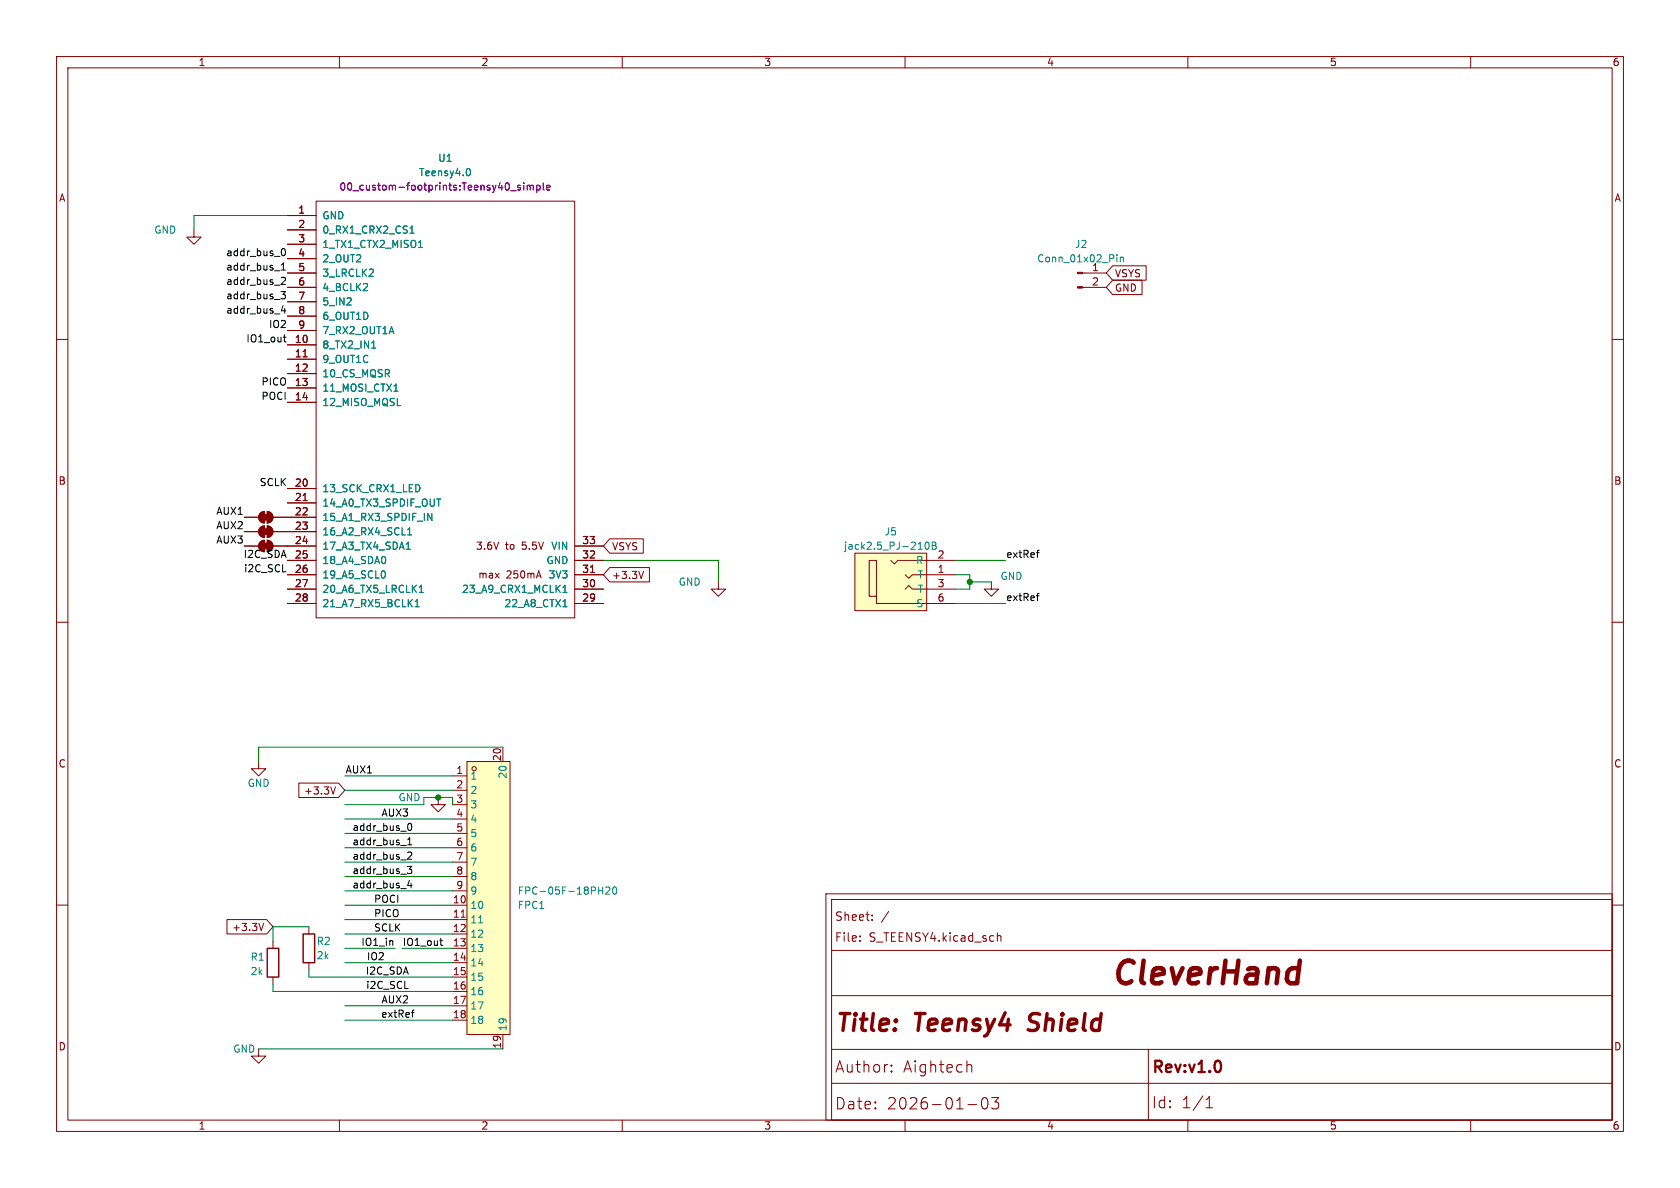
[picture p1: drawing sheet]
<svg xmlns="http://www.w3.org/2000/svg" width="297mm" height="210mm" viewBox="0 0 297 210" stroke-linecap="round" stroke-linejoin="round" font-family="sans-serif">
<path d="M0 0h297v210h-297z" fill="#fff" stroke="#fff" stroke-width=".18"/>
<g fill="none" stroke="#840000" stroke-width=".18">
<path d="M10 10h277v190h-277zM12 12h273v186h-273zM60 10v2M110 10v2M160 10v2M210 10v2M260 10v2M50.8 38.1h5.1M55.9 35.6h45.7v73.6h-45.7zM34.3 40.6v1.3h1.3l-1.3 1.3-1.3-1.3h1.3M50.8 48.3h5.1M50.8 50.8h5.1"/>
<path d="M50.8 53.3h5.1M50.8 55.9h5.1M50.8 58.4h5.1M50.8 40.6h5.1M50.8 43.2h5.1M50.8 45.7h5.1M10 60h2M50.8 61h5.1M50.8 63.5h5.1M50.8 66h5.1M50.8 68.6h5.1M50.8 71.1h5.1"/>
<path d="M53.6 63.1h.7M285 60h2M43.2 91.4h2.5M46 90.7l.7-.3v2.1a1.02 1.02 0 0 1-.9-.7 1.02 1.02 0 0 1 .2-1.1zM47.2 90.4a1.02 1.02 0 0 1 1.1 1 1.02 1.02 0 0 1-1.1 1.1zM48.3 91.4h7.6M50.8 86.4h5.1M50.8 88.9h5.1M50.8 94h5.1M50.8 96.5h5.1M50.8 99.1h5.1M53.6 88.5h.7"/>
<path d="M101.6 96.5h5.1M101.6 99.1h5.1M10 110h2M50.8 101.6h5.1M50.8 104.1h5.1M50.8 106.7h5.1M101.6 101.6h5.1M101.6 104.1h5.1M101.6 106.7h5.1M104.4 101.2h.7M285 110h2M45.7 134.6v1.3h1.3l-1.3 1.3-1.3-1.3h1.3"/>
<path d="M146 158h139v40h-139zM147 159h138v39h-138zM10 160h2M48.3 166.4v1.2M48.3 172.7v1.3M54.6 163.8v1.3M54.6 170.2v1.3M147 176h138M147 168h138M152 166.3v.1M152 165.5v.1M154.2 162.6v.1"/>
<path d="M154.2 161.8v.1M157.1 161.1l-1.3 2M176.3 164.9v1.5M176.3 165.5l.2-.1 .4 .1 .1 .9M285 160h2M60 198v2M110 198v2M147 191.5h138M147 185.5h138M157.6 189.3l.1 .1-.1 .1M157.6 189.3l-.1 .1 .1 .1M157.6 188.3v.2"/>
<path d="M157.6 189.3v.2M157.6 188.3l.1 .1-.1 .1M157.6 188.3l-.1 .1 .1 .1M160 198v2M171 188.3l.2-.1 .5 .1 .1 1.2M171.1 195.3h1.6M173.8 194.1a.47 .47 0 0 1 .8 .3 1.03 1.03 0 0 1-.6 1.6 1.33 1.33 0 0 1-.2-1.9zM175.3 194h1.3l-.7 .8a.54 .54 0 0 1 .7 .4v.4l-.2 .3-.8 .1-.3-.2M203 185.5v12.5M210 198v2M213.2 195.8h1.2M213.2 194.4l.6-.6v2"/>
<path d="M260 198v2"/>
</g>
<path d="M215.8 187.9l.1 .4-.1 .8" fill="none" stroke="#840000" stroke-width=".4"/>
<path d="M182.2 179.4l-.2 .3 .1 .6M181.8 182l.4 .2" fill="none" stroke="#840000" stroke-width=".6"/>
<path d="M229.3 171.1l.3 .2M229.8 169.8l-.5 4" fill="none" stroke="#840000" stroke-width=".8"/>
<path d="M47.2 167.6h2.1v5.1h-2.1zM53.6 165.1h2v5.1h-2z" fill="none" stroke="#840000" stroke-width=".25"/>
<g fill="#840000" stroke="#840000" stroke-width=".18">
<path d="M46.5 90.9h1v1h-1z"/>
<path d="M46 90.7l.7-.3v2.1a1.02 1.02 0 0 1-.9-.7 1.02 1.02 0 0 1 .2-1.1z"/>
<path d="M47.2 90.4a1.02 1.02 0 0 1 1.1 1 1.02 1.02 0 0 1-1.1 1.1z"/>
</g>
<g fill="none" stroke="#008484" stroke-width=".18">
<path d="M82.7 29.8a.68 .68 0 0 1 .5 .6 .68 .68 0 0 1-.5 .7M72.5 41.2h.7M72.6 40.3l.2-.4v1.3M74 43.8h.7M65.7 61.5h.7M69.6 69.2h.8M68.1 98.6v.8M71.8 97.1h.7M72.1 94.6h.7M72.1 93.7l.3-.4v1.3M72.1 96l.1-.2v1.3M74.1 85.9l.1 .3-.1 .6"/>
<path d="M75.6 90.7l.7 1.3v-1.3M77.2 88.2h.7M67.9 101l.2 .4-.2 .7M73.4 107.3h.7M73.4 106.4l.3-.4v1.3M74.1 104.7h.7M74.1 103.8l.4-.4v1.3M99.5 104.7h.7M99.5 107.3h.7M99.5 103.8l.4-.4v1.3"/>
</g>
<path d="M92 32.8h-.3l-.2 .1 .1 .2 .4 .1v.3h-.5M92.6 32.3v.2M92.6 32.8v.8M93.2 32.9l.4-.1 .1 .1M93.2 32.8v.8M93.7 32.9l.2-.1h.3l.1 .8M93.7 32.9v.7M94.9 32.8h.3l.3 .2-.1 .5h-.5M94.9 32.8v1.2M96 32.3v1.1l.2 .2M96.6 33.2l.6-.1v-.3h-.4l-.2 .1 .1 .6h.5" fill="none" stroke="#840084" stroke-width=".18"/>
<path d="M82.5 134.6h7.7v48.3h-7.7z" fill="#ffffc2"/>
<g fill="none" stroke="#840000" stroke-width=".18">
<path d="M43.2 96.5h2.5M43.2 94h2.5M46 95.8l.7-.3v2a1.02 1.02 0 0 1-.9-.6 1.02 1.02 0 0 1 .2-1.1zM46 93.3l.7-.3v2a1.02 1.02 0 0 1-.9-.6 1.02 1.02 0 0 1 .2-1.1zM47.2 95.5a1.02 1.02 0 0 1 1.1 1 1.02 1.02 0 0 1-1.1 1zM47.2 93a1.02 1.02 0 0 1 1.1 1 1.02 1.02 0 0 1-1.1 1zM48.3 96.5h2.5M48.3 94h2.5M80 137.2h2.5M80 139.7h2.5M82.5 134.6h7.7v48.3h-7.7zM88.9 132.1v2.5"/>
<path d="M80 142.2h2.5M80 144.8h2.5M80 147.3h2.5M80 149.9h2.5M80 152.4h2.5M80 154.9h2.5M80 157.5h2.5M80 160h2.5M80 162.6h2.5M80 165.1h2.5M80 167.6h2.5M80 170.2h2.5"/>
<path d="M80 172.7h2.5M80 175.3h2.5M80 177.8h2.5M81.5 162.1h.7M80 180.3h2.5M88.9 182.9v2.5"/>
<circle cx="83.8" cy="135.9" r=".38"/>
</g>
<path d="M105.8 157.4h.7M106.5 156.8v1.3M107.1 156.9l.5-.1 .2 .4-.8 .9h.8M108.4 156.9l.2-.1a.68 .68 0 0 1 .4 .6 .68 .68 0 0 1-.4 .7l-.2-.2-.1-.3zM84.6 163.1h.7" fill="none" stroke="#008484" stroke-width=".18"/>
<g fill="#840000" stroke="#840000" stroke-width=".18">
<path d="M46.5 96h1v1h-1z"/>
<path d="M46 95.8l.7-.3v2a1.02 1.02 0 0 1-.9-.6 1.02 1.02 0 0 1 .2-1.1z"/>
<path d="M47.2 95.5a1.02 1.02 0 0 1 1.1 1 1.02 1.02 0 0 1-1.1 1z"/>
<path d="M46.5 93.5h1v1h-1z"/>
<path d="M46 93.3l.7-.3v2a1.02 1.02 0 0 1-.9-.6 1.02 1.02 0 0 1 .2-1.1z"/>
<path d="M47.2 93a1.02 1.02 0 0 1 1.1 1 1.02 1.02 0 0 1-1.1 1z"/>
</g>
<path d="M151.1 97.8h12.7v10.2h-12.7z" fill="#ffffc2"/>
<g fill="none" stroke="#840000" stroke-width=".18">
<path d="M50.8 38.1h5.1M50.8 48.3h5.1M50.8 50.8h5.1M50.8 53.3h5.1M50.8 55.9h5.1M50.8 58.4h5.1M50.8 40.6h5.1M50.8 43.2h5.1M50.8 45.7h5.1M191.4 48.3h4.2M191.4 50.8h4.2M196.7 47h5.9v2.5h-5.9l-1.1-1.2z"/>
<path d="M196.7 49.5h5.2v2.6h-5.2l-1.1-1.3zM50.8 61h5.1M50.8 63.5h5.1M50.8 66h5.1M50.8 68.6h5.1M50.8 71.1h5.1M53.6 63.1h.7M43.2 91.4h2.5M43.2 94h2.5M43.2 96.5h2.5M48.3 91.4h7.6M48.3 94h7.6"/>
<path d="M48.3 96.5h7.6M50.8 99.1h5.1M50.8 86.4h5.1M50.8 88.9h5.1M53.6 88.5h.7M101.6 99.1h5.1M101.6 96.5h5.1M107.8 95.2h5.9v2.6h-5.9l-1.1-1.3zM151.1 97.8h12.7v10.2h-12.7zM157.5 99.1l.6 .6 .6-.6h10.2M50.8 101.6h5.1M50.8 104.1h5.1"/>
<path d="M50.8 106.7h5.1M101.6 101.6h5.1M101.6 104.1h5.1M101.6 106.7h5.1M104.4 101.2h.7M107.8 100.3h7v2.6h-7l-1.1-1.3zM113.8 101l-.5 1.3M127 102.9v1.2h1.3l-1.3 1.3-1.3-1.3h1.3M154.9 105.4h-1.2v-6.3h1.2v7.6h14M160 101.6l.7 .6 .6-.6h7.6M160 104.1l.7-.6 .6 .6h7.6M175.3 102.9v1.2h1.2l-1.2 1.3-1.3-1.3h1.3"/>
<path d="M52.8 138.4h7l1.2 1.3-1.2 1.3h-7zM59.3 139.1l-.4 1.3M77.5 141v1.2h1.2l-1.2 1.3-1.3-1.3h1.3M40.1 162.6h7l1.2 1.2-1.2 1.3h-7zM46.6 163.2l-.4 1.3M45.7 185.4v1.3h1.3l-1.3 1.3-1.3-1.3h1.3"/>
</g>
<g fill="none" stroke="#008484" stroke-width=".18">
<path d="M82.7 29.8a.68 .68 0 0 1 .5 .6 .68 .68 0 0 1-.5 .7M72.5 41.2h.7M72.6 40.3l.2-.4v1.3M74 43.8h.7M197.5 45v.2M197.5 45.5v.8M198.1 45.5v.8M198.1 45.6l.1-.1h.3l.1 .8M65.7 61.5h.7M69.6 69.2h.8M68.1 98.6v.8M71.8 97.1h.7"/>
<path d="M72.1 94.6h.7M72.1 93.7l.3-.4v1.3M72.1 96l.1-.2v1.3M74.1 85.9l.1 .3-.1 .6M75.6 90.7l.7 1.3v-1.3M77.2 88.2h.7M162.3 97.1h.7M163.6 96l.2-.2a.68 .68 0 0 1 .5 .7 .68 .68 0 0 1-.5 .6l-.2-.1-.1-.4zM164.8 96.4h.4M165.2 96.4l.3-.2-.1-.2-.6-.2v1.3h.5M165.2 96.4l.3 .3v.3M67.9 101l.2 .4-.2 .7"/>
<path d="M73.4 107.3h.7M73.4 106.4l.3-.4v1.3M74.1 104.7h.7M74.1 103.8l.4-.4v1.3M99.5 104.7h.7M99.5 107.3h.7M99.5 103.8l.4-.4v1.3"/>
</g>
<g fill="#840000" stroke="#840000" stroke-width=".18">
<path d="M190.5 48.1h.9v.3h-.9z"/>
<path d="M190.5 50.7h.9v.2h-.9z"/>
</g>
<g fill="none" stroke="#000" stroke-width=".18">
<path d="M49.7 51.6h.8l-.5 .4 .4 .2v.5l-.2 .1h-.5M49.7 44.4l.2-.3 .1-.2a.68 .68 0 0 1 .5 .7 .68 .68 0 0 1-.5 .6l-.1-.1-.2-.4M49.7 49.1l.5-.1 .3 .4-.8 .9h.8M49.7 47.7h.8M49.7 46.8l.4-.3v1.2M50 54l-.3 .9h.8M50.1 59.6h.5M50.3 54.5v.9M50.3 60.3l.3 .1M183.2 97.7h.5M183.7 97.3h-.2M183.2 105.3h.5"/>
<path d="M183.7 104.9l-.2 .1M72 153.2h.8l-.4 .4 .3 .2v.5l-.1 .1h-.5M72.1 146l.1-.3 .2-.2a.68 .68 0 0 1 .4 .7 .68 .68 0 0 1-.4 .6l-.2-.1-.1-.4M72.1 150.7l.5-.1 .2 .4-.8 .9h.8M72.1 149.3h.7M72.1 148.4l.3-.3v1.2M72.4 155.6l-.3 .9h.8M72.7 156.1v.9M72.7 179h.5M73.2 178.6h-.2M77.8 166.3h.4M78 167.1h.2"/>
</g>
<g fill="none" stroke="#008400" stroke-width=".18">
<path d="M50.8 38.1h-16.5v2.5M106.7 99.1h20.3v3.8M168.9 99.1h8.9M168.9 106.7h8.9M168.9 101.6h2.5v2.5h-2.5M171.4 102.9h3.9M61 139.7h19M61 137.2h19M88.9 132.1h-43.2v2.5M61 144.8h19M61 142.2h13.9v-1.2h5.1v1.2M61 149.9h19"/>
<path d="M61 152.4h19M61 154.9h19M61 157.5h19M61 147.3h19M48.3 174v1.3h31.7M54.6 163.8h-6.3v2.6M54.6 171.5v1.2h25.4M61 165.1h19M61 162.6h19M61 167.6h8.8M61 170.2h19M61 177.8h19"/>
<path d="M61 160h19M71.1 167.6h8.9M45.7 185.4h43.2M61 180.3h19"/>
</g>
<path d="M92 32.8h-.3l-.2 .1 .1 .2 .4 .1v.3h-.5M92.6 32.3v.2M92.6 32.8v.8M93.2 32.9l.4-.1 .1 .1M93.2 32.8v.8M93.7 32.9l.2-.1h.3l.1 .8M93.7 32.9v.7M94.9 32.8h.3l.3 .2-.1 .5h-.5M94.9 32.8v1.2M96 32.3v1.1l.2 .2M96.6 33.2l.6-.1v-.3h-.4l-.2 .1 .1 .6h.5" fill="none" stroke="#840084" stroke-width=".18"/>
<g fill="#008400" stroke="#008400" stroke-width=".18">
<circle cx="77.5" cy="141" r=".46"/>
<circle cx="171.4" cy="102.9" r=".46"/>
</g>
<text font-size="5.6" fill="#840000" x="196" y="175.2">CleverHand</text>
<g font-size="4.2" fill="#840000">
<text x="147.5" y="183.2">Title:</text>
<text x="162" y="183.2">Teensy4</text>
<text x="183.2" y="183.2">Shield</text>
</g>
<g font-size="2.8" fill="#840000">
<text x="147.5" y="189.8">Author:</text>
<text x="159.6" y="189.8">Aightech</text>
<text x="203.5" y="190.2">Rev:v1.0</text>
<text x="147.5" y="196.3">Date:</text>
<text x="156.7" y="196.3">2026-01-03</text>
<text x="203.5" y="196.1">Id:</text>
<text x="208.8" y="196.1">1/1</text>
</g>
<g font-size="2.1" fill="#840000">
<text x="147.5" y="166.7">File:</text>
<text x="147.5" y="163">Sheet:</text>
<text x="153.6" y="166.7">S_TEENSY4.kicad_sch</text>
</g>
<g font-size="1.8" fill="#840000">
<text x="35" y="11.9">1</text>
<text x="85" y="11.9">2</text>
<text x="135" y="11.9">3</text>
<text x="185" y="11.9">4</text>
<text x="235" y="11.9">5</text>
<text x="285" y="11.9">6</text>
<text x="10.3" y="35.9">A</text>
<text x="285.3" y="35.9">A</text>
<text x="52.6" y="37.8">1</text>
<text x="52.6" y="40.4">2</text>
<text x="52.6" y="42.9">3</text>
<text x="52.6" y="45.5">4</text>
<text x="52.6" y="48">5</text>
<text x="52.6" y="50.5">6</text>
<text x="52.6" y="53.1">7</text>
<text x="193" y="50.5">2</text>
<text x="197" y="49.2">VSYS</text>
<text x="197" y="51.8">GND</text>
<text x="52.6" y="55.6">8</text>
<text x="52.6" y="58.2">9</text>
<text x="52" y="60.7">10</text>
<text x="52" y="63.2">11</text>
<text x="52" y="65.8">12</text>
<text x="52" y="68.3">13</text>
<text x="52" y="70.9">14</text>
<text x="10.3" y="85.9">B</text>
<text x="52" y="86.1">20</text>
<text x="52" y="88.6">21</text>
<text x="285.3" y="85.9">B</text>
<text x="52" y="91.2">22</text>
<text x="52" y="93.7">23</text>
<text x="52" y="96.3">24</text>
<text x="52" y="98.8">25</text>
<text x="52" y="101.3">26</text>
<text x="84.1" y="97.4">3.6V</text>
<text x="89.3" y="97.4">to</text>
<text x="92.4" y="97.4">5.5V</text>
<text x="102.8" y="96.3">33</text>
<text x="102.8" y="98.8">32</text>
<text x="102.8" y="101.3">31</text>
<text x="108.1" y="97.5">VSYS</text>
<text x="165.7" y="101.3">1</text>
<text x="52" y="103.9">27</text>
<text x="52" y="106.4">28</text>
<text x="84.4" y="102.5">max</text>
<text x="89.5" y="102.5">250mA</text>
<text x="102.8" y="103.9">30</text>
<text x="102.8" y="106.4">29</text>
<text x="108.1" y="102.6">+3.3V</text>
<text x="165.7" y="103.9">3</text>
<text x="165.7" y="106.4">6</text>
<text x="10.3" y="135.9">C</text>
<text x="80.6" y="136.9">1</text>
<text x="88.6" y="134.7" transform="rotate(-90 88.6 134.7)">20</text>
<text x="285.3" y="135.9">C</text>
<text x="53.6" y="140.7">+3.3V</text>
<text x="80.6" y="139.4">2</text>
<text x="80.6" y="142">3</text>
<text x="80.6" y="144.5">4</text>
<text x="80.6" y="147.1">5</text>
<text x="80.6" y="149.6">6</text>
<text x="80.6" y="152.1">7</text>
<text x="80.6" y="154.7">8</text>
<text x="80" y="159.8">10</text>
<text x="80.6" y="157.2">9</text>
<text x="40.9" y="164.8">+3.3V</text>
<text x="80" y="162.3">11</text>
<text x="80" y="164.8">12</text>
<text x="80" y="167.4">13</text>
<text x="80" y="169.9">14</text>
<text x="80" y="172.5">15</text>
<text x="80" y="175">16</text>
<text x="80" y="177.5">17</text>
<text x="10.3" y="185.9">D</text>
<text x="80" y="180.1">18</text>
<text x="88.6" y="185.5" transform="rotate(-90 88.6 185.5)">19</text>
<text x="285.3" y="185.9">D</text>
<text x="35" y="199.9">1</text>
<text x="85" y="199.9">2</text>
<text x="135" y="199.9">3</text>
<text x="185" y="199.9">4</text>
<text x="235" y="199.9">5</text>
<text x="285" y="199.9">6</text>
</g>
<g font-size="1.8" fill="#008484">
<text x="77.4" y="28.8">U1</text>
<text x="27.2" y="41.5">GND</text>
<text x="56.9" y="39">GND</text>
<text x="56.9" y="41.5">0_RX1_CRX2_CS1</text>
<text x="56.9" y="44">1_TX1_CTX2_MISO1</text>
<text x="56.9" y="46.6">2_OUT2</text>
<text x="183.3" y="46.6">Conn_01x02_Pin</text>
<text x="189.9" y="44">J2</text>
<text x="56.9" y="49.1">3_LRCLK2</text>
<text x="56.9" y="51.7">4_BCLK2</text>
<text x="193" y="48">1</text>
<text x="56.9" y="54.2">5_IN2</text>
<text x="56.9" y="56.7">6_OUT1D</text>
<text x="56.9" y="59.3">7_RX2_OUT1A</text>
<text x="56.9" y="61.8">8_TX2_IN1</text>
<text x="56.9" y="64.4">9_OUT1C</text>
<text x="56.9" y="66.9">10_CS_MQSR</text>
<text x="56.9" y="69.4">11_MOSI_CTX1</text>
<text x="56.9" y="72">12_MISO_MQSL</text>
<text x="56.9" y="87.2">13_SCK_CRX1_LED</text>
<text x="56.9" y="89.8">14_A0_TX3_SPDIF_OUT</text>
<text x="56.9" y="92.3">15_A1_RX3_SPDIF_IN</text>
<text x="56.9" y="94.8">16_A2_RX4_SCL1</text>
<text x="156.3" y="94.8">J5</text>
<text x="56.9" y="97.4">17_A3_TX4_SDA1</text>
<text x="56.9" y="99.9">18_A4_SDA0</text>
<text x="96.5" y="99.9">GND</text>
<text x="97.4" y="97.4">VIN</text>
<text x="149.1" y="97.4">jack2.5_PJ-210B</text>
<text x="161.8" y="99.9">R</text>
<text x="165.7" y="98.8">2</text>
<text x="56.9" y="102.5">19_A5_SCL0</text>
<text x="56.9" y="105">20_A6_TX5_LRCLK1</text>
<text x="56.9" y="107.5">21_A7_RX5_BCLK1</text>
<text x="81.6" y="105">23_A9_CRX1_MCLK1</text>
<text x="89.1" y="107.5">22_A8_CTX1</text>
<text x="96.9" y="102.5">3V3</text>
<text x="119.9" y="103.7">GND</text>
<text x="161.9" y="107.5">S</text>
<text x="162.2" y="102.5">T</text>
<text x="162.2" y="105">T</text>
<text x="176.8" y="102.7">GND</text>
<text x="89.8" y="137.8" transform="rotate(-90 89.8 137.8)">20</text>
<text x="43.7" y="139.3">GND</text>
<text x="70.4" y="141.8">GND</text>
<text x="83.1" y="138">1</text>
<text x="83.1" y="140.6">2</text>
<text x="83.1" y="143.1">3</text>
<text x="83.1" y="145.6">4</text>
<text x="83.1" y="148.2">5</text>
<text x="83.1" y="150.7">6</text>
<text x="83.1" y="153.3">7</text>
<text x="83.1" y="155.8">8</text>
<text x="83.1" y="158.3">9</text>
<text x="83.1" y="160.9">10</text>
<text x="91.4" y="160.9">FPC1</text>
<text x="91.4" y="158.3">FPC-05F-18PH20</text>
<text x="55.9" y="167.2">R2</text>
<text x="83.1" y="163.4">11</text>
<text x="83.1" y="166">12</text>
<text x="44.2" y="170">R1</text>
<text x="44.2" y="172.6">2k</text>
<text x="55.9" y="169.8">2k</text>
<text x="83.1" y="168.5">13</text>
<text x="83.1" y="171">14</text>
<text x="83.1" y="173.6">15</text>
<text x="83.1" y="176.1">16</text>
<text x="83.1" y="178.7">17</text>
<text x="83.1" y="181.2">18</text>
<text x="89.8" y="182.4" transform="rotate(-90 89.8 182.4)">19</text>
<text x="41.1" y="186.3">GND</text>
</g>
<g font-size="1.8" fill="#840084">
<text x="59.9" y="33.9">00_custom-footprints:Teensy40_simple</text>
<text x="74" y="31.3">Teensy4.0</text>
</g>
<g font-size="1.8">
<text x="39.9" y="45.4">addr_bus_0</text>
<text x="39.9" y="47.9">addr_bus_1</text>
<text x="39.9" y="50.5">addr_bus_2</text>
<text x="39.9" y="53">addr_bus_3</text>
<text x="39.9" y="55.5">addr_bus_4</text>
<text x="47.5" y="58.1">IO2</text>
<text x="43.5" y="60.6">IO1_out</text>
<text x="46.1" y="68.2">PICO</text>
<text x="46.1" y="70.8">POCI</text>
<text x="45.8" y="86">SCLK</text>
<text x="38.1" y="91.1">AUX1</text>
<text x="38.1" y="93.6">AUX2</text>
<text x="38.1" y="96.2">AUX3</text>
<text x="43" y="98.7">I2C_SDA</text>
<text x="43" y="101.3">i2C_SCL</text>
<text x="177.8" y="98.7">extRef</text>
<text x="177.8" y="106.3">extRef</text>
<text x="61" y="136.8">AUX1</text>
<text x="62.2" y="149.5">addr_bus_1</text>
<text x="62.2" y="147">addr_bus_0</text>
<text x="67.3" y="144.4">AUX3</text>
<text x="62.2" y="154.6">addr_bus_3</text>
<text x="62.2" y="152.1">addr_bus_2</text>
<text x="62.2" y="157.1">addr_bus_4</text>
<text x="66" y="159.7">POCI</text>
<text x="63.8" y="167.3">IO1_in</text>
<text x="66" y="162.2">PICO</text>
<text x="66" y="164.8">SCLK</text>
<text x="71.1" y="167.3">IO1_out</text>
<text x="64.6" y="172.4">I2C_SDA</text>
<text x="64.8" y="169.8">IO2</text>
<text x="64.6" y="174.9">i2C_SCL</text>
<text x="67.3" y="180">extRef</text>
<text x="67.3" y="177.5">AUX2</text>
</g>
</svg>
